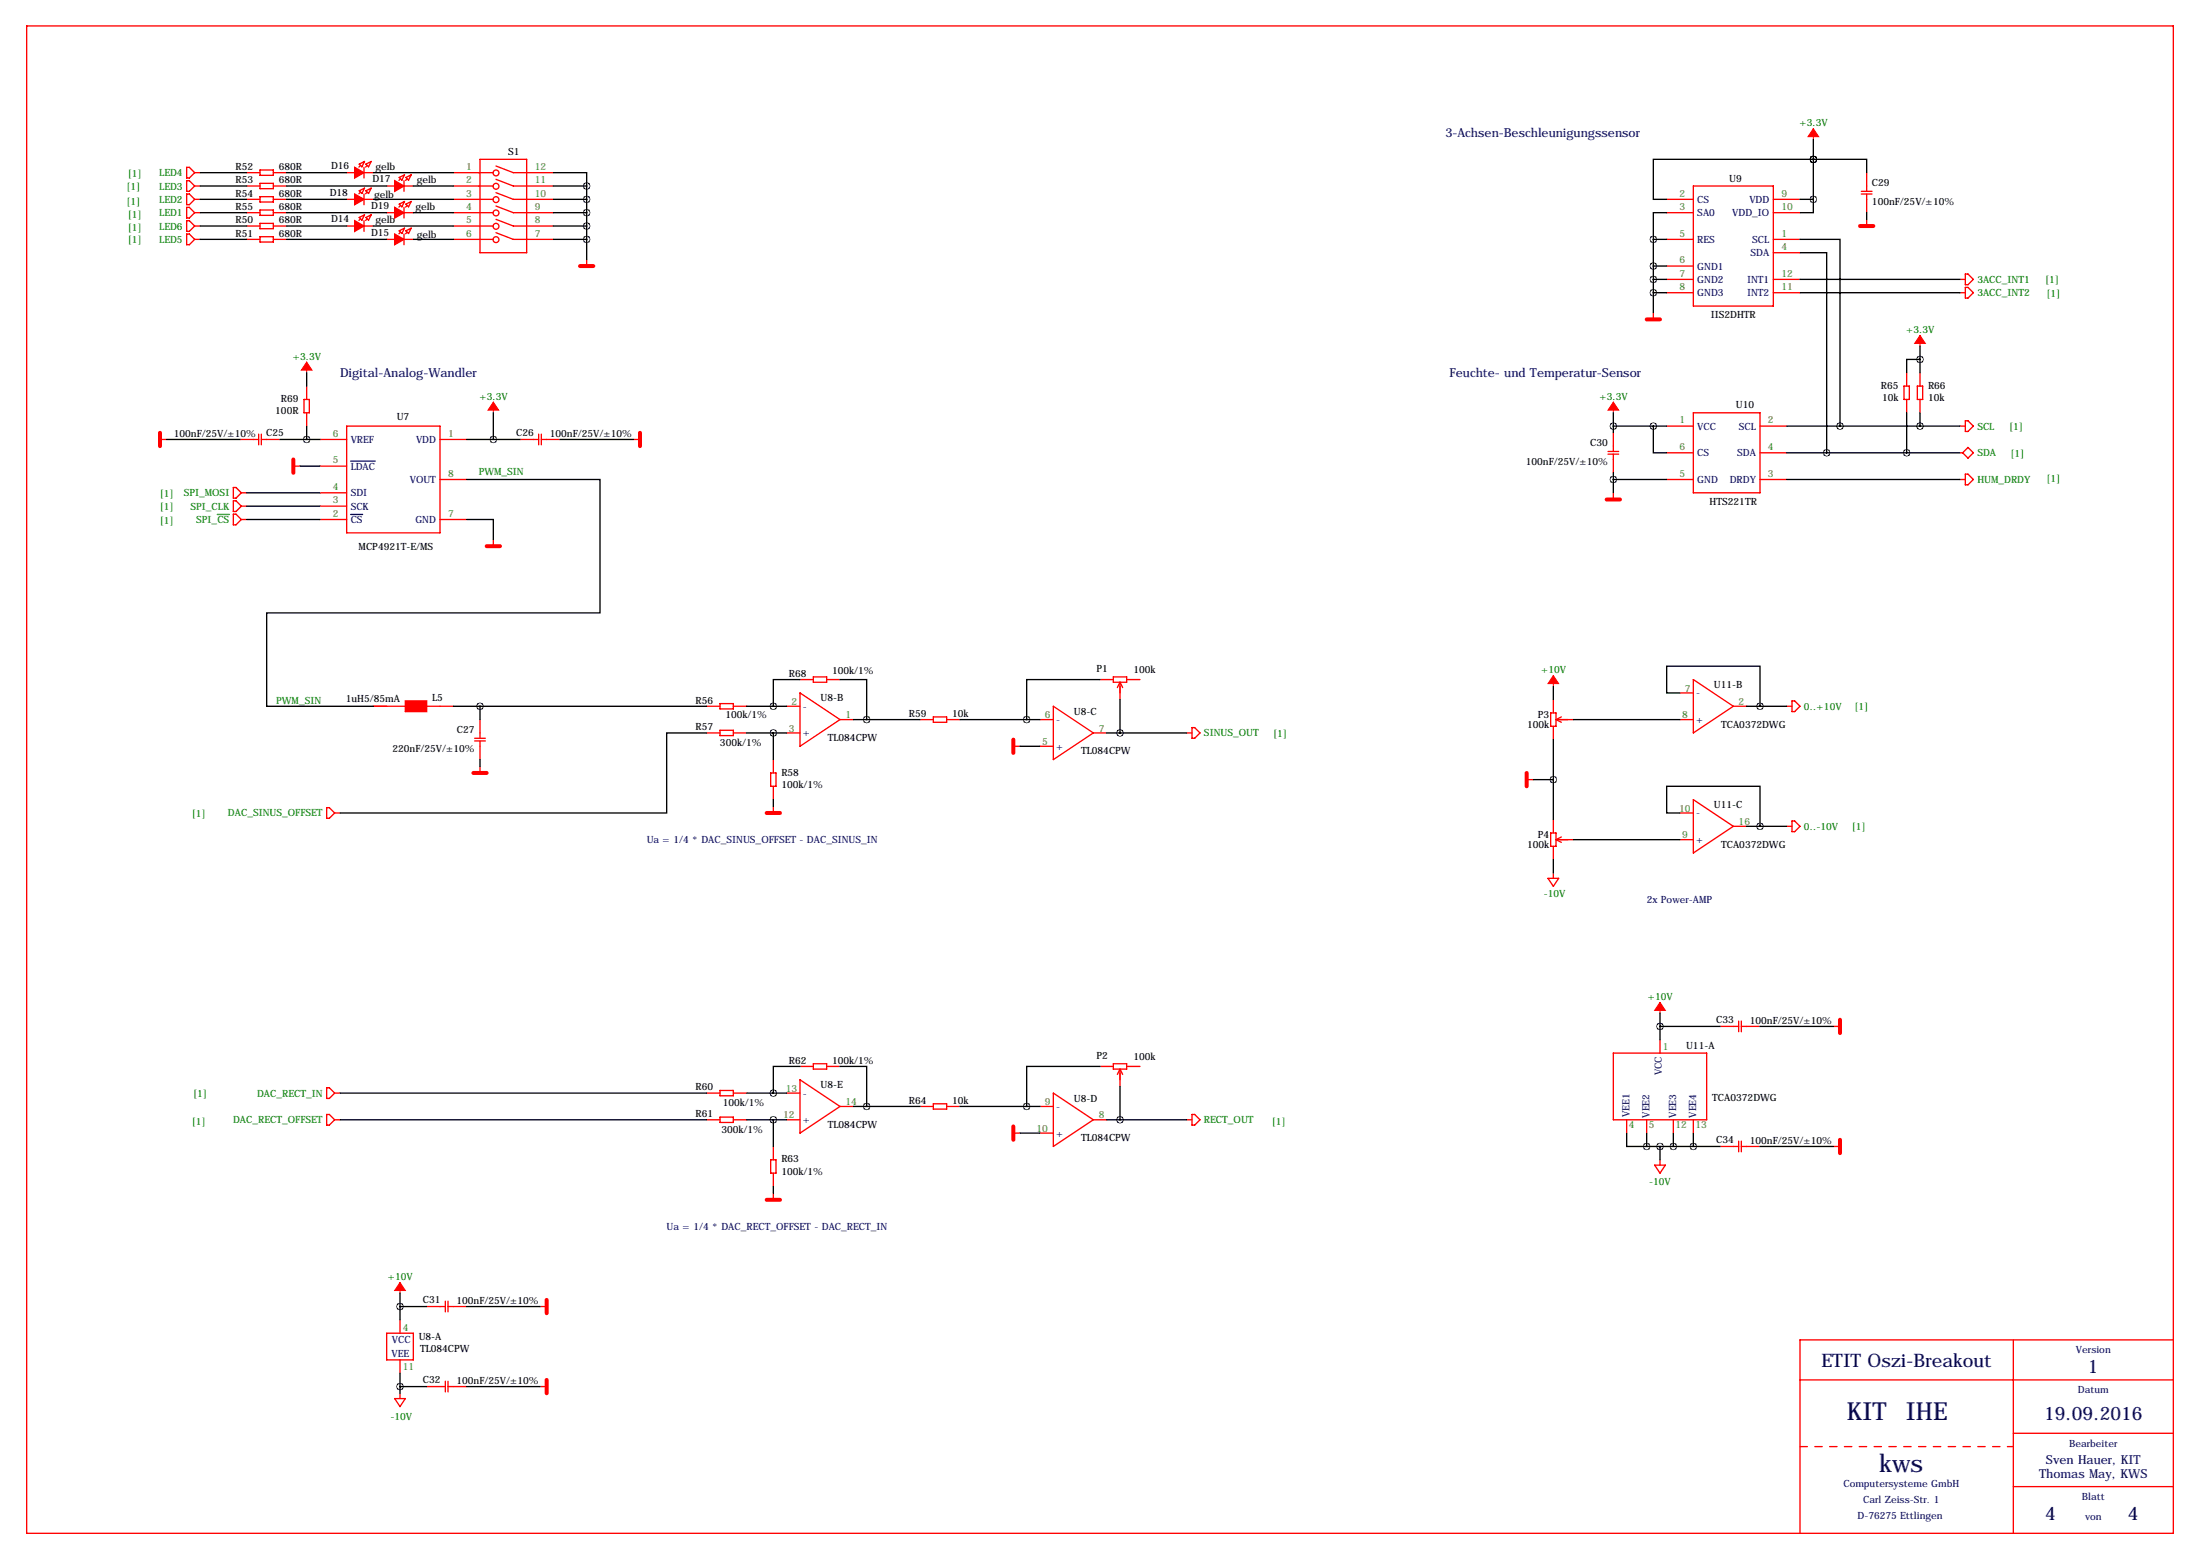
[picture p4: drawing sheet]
<svg xmlns="http://www.w3.org/2000/svg" width="419mm" height="297mm" viewBox="0 0 419 297" stroke-linecap="round" stroke-linejoin="round" font-family="sans-serif">
<g fill="none" stroke="#f00" stroke-width=".25">
<path d="M5.1 4.9h408.9v287.1h-408.9zM35.6 34.4h.5l1 1-1 1h-.5zM35.6 36.9h.5l1 1.1-1 1h-.5zM35.6 39.5h.5l1 1-1 1h-.5zM35.6 31.9h.5l1 1-1 1h-.5zM37.1 32.9h1M37.1 35.4h1M37.1 38h1M47 32.9h2.5M47 35.4h2.5M47 38h2.5M49.5 32.4h2.6v1h-2.6z"/>
<path d="M49.5 34.9h2.6v1h-2.6zM49.5 37.5h2.6v1h-2.6zM49.5 40h2.6v1h-2.6zM52.1 32.9h2.5M52.1 35.4h2.5M52.1 38h2.5M66 32.9h5.1M66 38h5.1M68.4 36.3l1-.5-.5 1zM68.4 31.3l1-.6-.5 1.1zM68.7 31.5l-.3 .3M68.7 36.6l-.3 .3"/>
<path d="M69.3 31.9v2M69.3 36.9v2.1M69.7 36.3l1-.5-.5 1zM69.7 31.3l1-.6-.5 1.1zM70 31.5l-.4 .3M70 36.6l-.4 .3M73.7 35.4h5M76 38.9l1.1-.5-.5 1zM76 33.8l1.1-.5-.5 1zM76.3 34l-.3 .4M76.3 39.1l-.3 .3M77 34.4v2"/>
<path d="M77 39.5v2M77.3 33.8l1-.5-.5 1zM77.3 38.9l1-.5-.5 1zM77.6 34l-.3 .4M77.6 39.1l-.3 .3M86.4 32.9h7.6M86.4 35.4h7.6M86.4 38h7.6M91.4 30.3h8.9v17.8h-8.9zM94.5 31.6l3.3 1.3h7.6M94.5 34.1l3.3 1.3h7.6M94.5 36.7l3.3 1.3h7.6"/>
<path d="M94.5 39.2l3.3 1.3h7.6M317.5 38h5.1M322.6 35.4h15.2v22.9h-15.2zM337.8 38h5.1M354.6 36.4h2M354.6 36.9h2M355.6 32.9v3.5M355.6 36.9v3.6M35.6 42h.5l1 1-1 1.1h-.5zM35.6 44.6h.5l1 1-1 1h-.5zM37.1 43h1M37.1 40.5h1"/>
<path d="M37.1 45.6h1M47 43h2.5M47 40.5h2.5M47 45.6h2.5M49.5 42.5h2.6v1h-2.6zM49.5 45.1h2.6v1h-2.6zM52.1 43h2.5M52.1 40.5h2.5M52.1 45.6h2.5M66 43h5.1M68.4 41.4l1-.5-.5 1zM68.7 41.7l-.3 .3"/>
<path d="M69.3 42v2.1M69.7 41.4l1-.5-.5 1zM70 41.7l-.4 .3M73.7 40.5h5M73.7 45.6h5M76 44l1.1-.6-.5 1.1zM76.3 44.2l-.3 .3M77 44.6v2M77.3 44l1-.6-.5 1.1zM77.6 44.2l-.3 .3M86.4 43h7.6M86.4 40.5h7.6"/>
<path d="M86.4 45.6h7.6M94.5 41.8l3.3 1.2h7.6M94.5 44.3l3.3 1.3h7.6M111.8 49.4v1.3M315 59.5v1.3M317.5 40.5h5.1M317.5 45.6h5.1M317.5 50.7h5.1M317.5 53.2h5.1M317.5 55.7h5.1M337.8 48.1h5.1M337.8 40.5h5.1"/>
<path d="M337.8 45.6h5.1M337.8 53.2h5.1M337.8 55.7h5.1M355.6 41.8v1.2M373.4 53.2h1M373.4 55.7h1M374.4 52.2h.5l1 1-1 1h-.5zM374.4 54.7h.5l1 1-1 1.1h-.5zM57.9 76.1h1v2.5h-1zM58.4 73.5v2.6M58.4 78.6v2.5M322.6 78.6h12.7v15.2h-12.7z"/>
<path d="M362.7 73.5h1v2.6h-1zM363.2 71v2.5M363.2 76.1v2.5M365.3 73.5h1v2.6h-1zM365.8 71v2.5M365.8 76.1v2.5M30.5 83.7h1.2M44.4 92.8h.6l1 1-1 1.1h-.6zM44.4 95.4h.6l1 1-1 1h-.6zM44.4 97.9h.6l1 1-1 1h-.6zM45.7 83.7h3.6M46 93.8h1"/>
<path d="M46 96.4h1M46 98.9h1M49.3 82.7v2M49.8 83.7h3.5M49.8 82.7v2M55.9 88.8h1.2M61 83.7h5M61 88.8h5M61 93.8h5M61 96.4h5M61 98.9h5M66 81.1h17.8v20.4h-17.8z"/>
<path d="M83.8 83.7h5.1M83.8 98.9h5.1M83.8 91.3h5.1M99.1 83.7h3.5M102.6 82.7v2M103.1 83.7h3.6M103.1 82.7v2M120.6 83.7h1.3M306.3 86h2.1M306.3 86.5h2.1M307.3 82.4v3.6M307.3 86.5v3.5"/>
<path d="M307.3 93.8v1.3M317.5 81.1h5.1M317.5 91.3h5.1M317.5 86.2h5.1M335.3 81.1h5.1M335.3 91.3h5.1M335.3 86.2h5.1M373.4 81.1h1M373.4 91.3h1M373.4 86.2h.5M374.4 80.1h.5l1 1-1 1.1h-.5zM374.4 90.3h.5l1 1-1 1h-.5z"/>
<path d="M374.9 85.2l1 1-1 1-1-1zM94 102.7v1.3M71.1 134.5h6.1M81.3 134.5h5.1M91.4 137v3.6M134.6 134.5h2.6M134.6 139.6h2.6M137.2 134h2.5v1h-2.5zM137.2 139.1h2.5v1h-2.5zM139.7 134.5h2.5M139.7 139.6h2.5M149.9 134.5h2.5"/>
<path d="M149.9 139.6h2.5M152.4 131.9l7.6 5.1-7.6 5.1zM152.4 129.4h2.5M154.9 128.9h2.6v1h-2.6zM157.5 129.4h2.5M160 137h2.6M175.3 137h2.5M177.8 136.5h2.5v1h-2.5zM180.3 137h2.6M198.1 137h2.6M200.7 134.5l7.6 5.1-7.6 5zM208.3 139.6h2.5"/>
<path d="M209.5 129.4h2.6M212.1 128.9h2.5v1h-2.5zM213.4 129.9l-.5 1M213.4 129.9l.5 1M213.4 129.9v3.3M214.6 129.4h2.6M226.1 139.6h1M227.1 138.5h.5l1 1.1-1 1h-.5zM295.4 135.7h1v2.6h-1zM295.9 133.2v2.5M295.9 138.3v2.5M296.4 137h3.3"/>
<path d="M296.4 137l1 .5M297.4 136.5l-1 .5M320 137h2.6M320 131.9h2.6M322.6 129.4l7.6 5.1-7.6 5.1zM330.2 134.5h2.5M340.4 134.5h1M341.4 133.5h.5l1 1-1 1h-.5zM62.2 153.8h.5l1.1 1-1.1 1h-.5zM63.8 154.8h1M90.4 140.6h2.1M90.4 141.1h2.1"/>
<path d="M91.4 141.1v3.5M91.4 145.9v1.3M146.8 147.2h1v2.5h-1zM147.3 144.6v2.6M147.3 149.7v2.6M147.3 153.5v1.3M193 142.1h1.3M198.1 142.1h2.6M290.8 148.4h1.3M295.4 158.6h1v2.5h-1zM295.9 156.1v2.5M296.4 159.9l1 .5"/>
<path d="M296.4 159.9h3.3M297.4 159.4l-1 .5M320 159.9h2.6M320 154.8h2.6M322.6 152.3l7.6 5-7.6 5.1zM330.2 157.3h2.5M340.4 157.3h1M341.4 156.3h.5l1 1-1 1.1h-.5zM294.9 167.2h2l-1 1.6zM295.9 161.1v2.6M295.9 166.2v1M316.2 198v2.5"/>
<path d="M327.7 195.4h3.5M331.2 194.4v2.1M331.7 194.4v2.1M331.7 195.4h3.6M349.2 195.4h1.3M62.2 207.1h.5l1.1 1-1.1 1.1h-.5zM62.2 212.2h.5l1.1 1-1.1 1h-.5zM63.8 208.1h1M63.8 213.2h1M134.6 208.1h2.6M134.6 213.2h2.6M137.2 207.6h2.5v1h-2.5z"/>
<path d="M137.2 212.7h2.5v1h-2.5zM139.7 208.1h2.5M139.7 213.2h2.5M147.3 218.3v2.5M149.9 208.1h2.5M149.9 213.2h2.5M152.4 205.6l7.6 5.1-7.6 5.1zM152.4 203.1h2.5M154.9 202.6h2.6v1h-2.6zM157.5 203.1h2.5M160 210.7h2.6M175.3 210.7h2.5"/>
<path d="M177.8 210.2h2.5v1h-2.5zM180.3 210.7h2.6M193 215.8h1.3M198.1 210.7h2.6M198.1 215.8h2.6M200.7 208.1l7.6 5.1-7.6 5.1zM208.3 213.2h2.5M209.5 203.1h2.6M212.1 202.6h2.5v1h-2.5zM213.4 203.6v3.3M213.4 203.6l-.5 1M213.4 203.6l.5 1"/>
<path d="M214.6 203.1h2.6M226.1 213.2h1M227.1 212.2h.5l1 1-1 1h-.5zM307.3 200.5h17.8v12.7h-17.8zM309.9 213.2v2.6M313.7 213.2v2.6M318.8 213.2v2.6M322.6 213.2v2.6M327.7 218.3h3.5M331.2 217.3v2M331.7 217.3v2M331.7 218.3h3.6"/>
<path d="M349.2 218.3h1.3M146.8 220.8h1v2.6h-1zM147.3 223.4v2.5M147.3 227.2v1.3M315.2 221.9h2l-1 1.5zM316.2 220.8v1.1M73.7 253.9h5v5h-5zM76.2 251.3v2.6M76.2 258.9v2.6M81.3 248.8h3.5M84.8 247.8v2M85.3 247.8v2"/>
<path d="M85.3 248.8h3.6M102.9 248.8h1.2M383.5 255.1v36.9M414 255.1h-71.1v36.9M75.2 266.3h2l-1 1.5zM76.2 265.3v1M81.3 264h3.5M84.8 263v2M85.3 263v2M85.3 264h3.6M102.9 264h1.2M342.9 262.7h71.1"/>
<path d="M383.5 272.9h30.5M383.5 283.1h30.5"/>
<circle cx="94.5" cy="38" r=".56"/>
<circle cx="94.5" cy="35.5" r=".56"/>
<circle cx="94.5" cy="32.9" r=".56"/>
<circle cx="94.5" cy="40.5" r=".56"/>
<circle cx="94.5" cy="43.1" r=".56"/>
<circle cx="94.5" cy="45.6" r=".56"/>
</g>
<path d="M342.9 275.4h40.6" fill="none" stroke="#f00" stroke-width=".25" stroke-dasharray="1.4 1.4"/>
<g fill="#f00" stroke="#f00" stroke-width=".25">
<path d="M77.2 133.5h4.1v2h-4.1z"/>
<path d="M67.6 42l1.7 1-1.7 1.1z"/>
<path d="M75.2 44.6l1.8 1-1.8 1z"/>
<path d="M67.6 31.9l1.7 1-1.7 1z"/>
<path d="M75.2 34.4l1.8 1-1.8 1z"/>
<path d="M67.6 36.9l1.7 1.1-1.7 1z"/>
<path d="M75.2 39.5l1.8 1-1.8 1z"/>
</g>
<path d="M66.8 87.8h4.7M66.8 98h2.3" fill="none" stroke="#000080" stroke-width=".25"/>
<path d="M345.4 24.5v2M58.4 68.9v2.1M94 76.6v2M307.3 76.6v2M365.8 63.9v2M295.9 128.6v2.1M316.2 190.9v2M76.2 244.2v2" fill="none" stroke="#f00" stroke-width=".19"/>
<g fill="#f00" stroke="#f00" stroke-width=".19">
<path d="M76.2 244.2l1 1.5h-2z"/>
<path d="M295.9 128.6l1 1.6h-2z"/>
<path d="M316.2 190.9l1 1.5h-2z"/>
<path d="M94 76.6l1 1.5h-2z"/>
<path d="M58.4 68.9l1 1.6h-2z"/>
<path d="M345.4 24.5l1.1 1.5h-2.1z"/>
<path d="M307.3 76.6l1.1 1.5h-2.1z"/>
<path d="M365.8 63.9l1 1.5h-2.1z"/>
</g>
<g fill="none" stroke="#f00" stroke-width=".76">
<path d="M110.5 50.7h2.5M354.3 43h2.6M313.7 60.8h2.5M30.5 82.4v2.5M55.9 87.5v2.5M121.9 82.4v2.5M306.1 95.1h2.5M92.7 104h2.5M90.2 147.2h2.5M146 154.8h2.6M193 140.8v2.6M290.8 147.2v2.5"/>
<path d="M350.5 194.2v2.5M193 214.5v2.5M350.5 217v2.6M146 228.5h2.6M104.1 247.5v2.5M104.1 262.7v2.6"/>
</g>
<path d="M41.4 98h2.3" fill="none" stroke="#008000" stroke-width=".25"/>
<g fill="none" stroke="#000" stroke-width=".25">
<path d="M38.1 32.9h8.9M38.1 35.4h8.9M38.1 38h8.9M54.6 32.9h11.4M54.6 35.4h19.1M54.6 38h11.4M71.1 32.9h15.3M71.1 38h15.3M78.7 35.4h7.7M105.4 32.9h6.4v2.5M105.4 35.4h6.4M105.4 38h6.4"/>
<path d="M111.8 35.4v14M342.9 38h2.5M345.4 38v2.5h-2.5M345.4 30.3h10.2v2.6M345.4 30.3h.1M345.4 30.3h-30.4v7.7h2.5M345.4 26.5v11.5M38.1 43h8.9M38.1 45.6h8.9M38.1 40.5h8.9M54.6 43h11.4M54.6 45.6h19.1"/>
<path d="M54.6 40.5h19.1M71.1 43h15.3M78.7 45.6h7.7M78.7 40.5h7.7M105.4 43h6.4M105.4 45.6h6.4M105.4 40.5h6.4M315 45.6h2.5M315 45.6v13.9M315 50.7h2.5M315 53.2h2.5M315 55.7h2.5"/>
<path d="M317.5 40.5h-2.5v5.1M342.9 48.1h5.1v38.1M342.9 45.6h7.6v35.5M342.9 53.2h30.5M342.9 55.7h30.5M355.6 40.5v1.3M58.4 71v2.5M94 78.6v5.1M307.3 78.6v3.8M363.2 78.6v7.6M365.8 68.4h-2.6v2.6M365.8 65.9v5.1"/>
<path d="M365.8 78.6v2.5M31.7 83.7h14M47 93.8h14M47 96.4h14M47 98.9h14M53.3 83.7h7.7M57.1 88.8h3.9M58.4 81.1v2.6M88.9 98.9h5.1v3.8M88.9 91.3h25.4v25.4h-63.5v17.8h20.3M88.9 83.7h10.2M106.7 83.7h13.9"/>
<path d="M307.3 81.1h10.2M307.3 90v3.8M307.3 91.3h10.2M315 81.1v5.1h2.5M340.4 81.1h33M340.4 91.3h33M340.4 86.2h33M86.4 134.5h48.2M91.4 134.5v2.5M134.6 139.6h-7.6v15.2h-62.2M142.2 134.5h7.7M142.2 139.6h7.7"/>
<path d="M147.3 139.6v5M152.4 129.4h-5.1v5.1M160 129.4h5.1v7.6M162.6 137h12.7M182.9 137h15.2M209.5 129.4h-13.9v7.6M210.8 139.6h15.3M213.4 133.2v6.4M295.9 130.7v2.5M299.7 137h20.3M320 131.9h-2.5v-5h17.8v7.6M332.7 134.5h7.7"/>
<path d="M91.4 144.6v1.3M147.3 152.3v1.2M194.3 142.1h3.8M292.1 148.4h3.8M295.9 140.8v15.3M299.7 159.9h20.3M320 154.8h-2.5v-5.1h17.8v7.6M332.7 157.3h7.7M295.9 163.7v2.5M316.2 192.9v5.1M316.2 195.4h11.5M335.3 195.4h13.9"/>
<path d="M64.8 208.1h69.8M64.8 213.2h69.8M142.2 208.1h7.7M142.2 213.2h7.7M147.3 213.2v5.1M152.4 203.1h-5.1v5M160 203.1h5.1v7.6M162.6 210.7h12.7M182.9 210.7h15.2M194.3 215.8h3.8M209.5 203.1h-13.9v7.6M210.8 213.2h15.3"/>
<path d="M213.4 206.9v6.3M309.9 215.8v2.5h3.8M313.7 215.8v2.5M313.7 218.3h14M316.2 218.3v2.5M318.8 215.8v2.5M322.6 215.8v2.5M335.3 218.3h13.9M147.3 225.9v1.3M76.2 246.2v5.1M76.2 248.8h5.1M88.9 248.8h14"/>
<path d="M76.2 261.5v3.8M76.2 264h5.1M88.9 264h14"/>
</g>
<path d="M147.3 134.5a.05 .05 0 0 0 .1 0 .05 .05 0 0 0-.1 0zM147.3 139.6a.05 .05 0 0 0 .1 0 .05 .05 0 0 0-.1 0zM91.4 134.5a.05 .05 0 0 0 .1 0 .05 .05 0 0 0-.1 0zM195.5 137a.05 .05 0 0 0 .1 0 .05 .05 0 0 0-.1 0zM213.3 139.6a.05 .05 0 0 0 .1 0 .05 .05 0 0 0-.1 0zM147.3 208.1a.05 .05 0 0 0 .1 0 .05 .05 0 0 0-.1 0zM147.3 213.2a.05 .05 0 0 0 .1 0 .05 .05 0 0 0-.1 0zM195.5 210.7a.05 .05 0 0 0 .1 0 .05 .05 0 0 0-.1 0zM213.3 213.2a.05 .05 0 0 0 .1 0 .05 .05 0 0 0-.1 0zM295.9 148.4a.05 .05 0 0 0 .1 0 .05 .05 0 0 0-.1 0zM335.2 134.5a.05 .05 0 0 0 .1 0 .05 .05 0 0 0-.1 0zM335.2 157.3a.05 .05 0 0 0 .1 0 .05 .05 0 0 0-.1 0zM313.6 218.3a.05 .05 0 0 0 .1 0 .05 .05 0 0 0-.1 0zM318.7 218.3a.05 .05 0 0 0 .1 0 .05 .05 0 0 0-.1 0zM322.5 218.3a.05 .05 0 0 0 .1 0 .05 .05 0 0 0-.1 0zM316.2 218.3a.05 .05 0 0 0 .1 0 .05 .05 0 0 0-.1 0zM316.2 195.4a.05 .05 0 0 0 .1 0 .05 .05 0 0 0-.1 0zM93.9 83.7a.05 .05 0 0 0 .1 0 .05 .05 0 0 0-.1 0zM345.4 38a.05 .05 0 0 0 .1 0 .05 .05 0 0 0-.1 0zM345.4 30.3a.05 .05 0 0 0 .1 0 .05 .05 0 0 0-.1 0zM345.4 30.3a.05 .05 0 0 0 .1 0 .05 .05 0 0 0-.1 0zM314.9 45.6a.05 .05 0 0 0 .1 0 .05 .05 0 0 0-.1 0zM314.9 50.7a.05 .05 0 0 0 .1 0 .05 .05 0 0 0-.1 0zM314.9 53.2a.05 .05 0 0 0 .1 0 .05 .05 0 0 0-.1 0zM314.9 55.7a.05 .05 0 0 0 .1 0 .05 .05 0 0 0-.1 0zM314.9 81.1a.05 .05 0 0 0 .1 0 .05 .05 0 0 0-.1 0zM307.3 81.1a.05 .05 0 0 0 .1 0 .05 .05 0 0 0-.1 0zM307.3 91.3a.05 .05 0 0 0 .1 0 .05 .05 0 0 0-.1 0zM350.5 81.1a.05 .05 0 0 0 .1 0 .05 .05 0 0 0-.1 0zM347.9 86.2a.05 .05 0 0 0 .1 0 .05 .05 0 0 0-.1 0zM363.2 86.2a.05 .05 0 0 0 .1 0 .05 .05 0 0 0-.1 0zM365.7 81.1a.05 .05 0 0 0 .1 0 .05 .05 0 0 0-.1 0zM365.7 68.4a.05 .05 0 0 0 .1 0 .05 .05 0 0 0-.1 0zM58.4 83.7a.05 .05 0 0 0 .1 0 .05 .05 0 0 0-.1 0zM111.7 45.6a.05 .05 0 0 0 .1 0 .05 .05 0 0 0-.1 0zM111.7 35.4a.05 .05 0 0 0 .1 0 .05 .05 0 0 0-.1 0zM111.7 38a.05 .05 0 0 0 .1 0 .05 .05 0 0 0-.1 0zM111.7 40.5a.05 .05 0 0 0 .1 0 .05 .05 0 0 0-.1 0zM111.7 43a.05 .05 0 0 0 .1 0 .05 .05 0 0 0-.1 0z" fill="#000" stroke="#000" stroke-width="1.3"/>
<g font-size="4.7" fill="#000080">
<text x="351.8" y="270.4">KIT</text>
<text x="363.1" y="270.4">IHE</text>
<text x="358" y="280.3">kws</text>
</g>
<g font-size="3.6" fill="#000080">
<text x="347" y="260.2">ETIT Oszi-Breakout</text>
<text x="397.8" y="261.5">1</text>
<text x="389.4" y="270.4">19.09.2016</text>
<text x="389.6" y="289.4">4</text>
<text x="405.4" y="289.4">4</text>
</g>
<g font-size="2.4" fill="#000080">
<text x="275.3" y="26.1">3-Achsen-Beschleunigungssensor</text>
<text x="64.8" y="71.8">Digital-Analog-Wandler</text>
<text x="276.1" y="71.8">Feuchte- und Temperatur-Sensor</text>
<text x="388.5" y="281.4">Thomas May, KWS</text>
<text x="389.7" y="278.8">Sven Hauer, KIT</text>
</g>
<g font-size="1.9">
<text x="96.8" y="29.4">S1</text>
<text x="44.9" y="32.4">R52</text>
<text x="44.9" y="34.9">R53</text>
<text x="53.1" y="32.4">680R</text>
<text x="53.1" y="34.9">680R</text>
<text x="63.1" y="32.2">D16</text>
<text x="70.9" y="34.7">D17</text>
<text x="71.5" y="32.4">gelb</text>
<text x="79.4" y="34.9">gelb</text>
<text x="329.4" y="34.6">U9</text>
<text x="356.6" y="35.4">C29</text>
<text x="44.9" y="37.5">R54</text>
<text x="44.9" y="40">R55</text>
<text x="53.1" y="37.5">680R</text>
<text x="53.1" y="40">680R</text>
<text x="62.8" y="37.3">D18</text>
<text x="70.7" y="39.8">D19</text>
<text x="71.3" y="37.7">gelb</text>
<text x="79.1" y="40">gelb</text>
<text x="356.6" y="39">100nF/25V/±10%</text>
<text x="44.9" y="42.5">R50</text>
<text x="44.9" y="45.1">R51</text>
<text x="53.1" y="42.5">680R</text>
<text x="53.1" y="45.1">680R</text>
<text x="63.1" y="42.3">D14</text>
<text x="70.7" y="44.9">D15</text>
<text x="71.5" y="42.5">gelb</text>
<text x="79.4" y="45.3">gelb</text>
<text x="325.9" y="60.6">IIS2DHTR</text>
<text x="53.5" y="76.6">R69</text>
<text x="330.7" y="77.7">U10</text>
<text x="358.3" y="74">R65</text>
<text x="358.5" y="76.4">10k</text>
<text x="367.3" y="74">R66</text>
<text x="367.3" y="76.4">10k</text>
<text x="33.1" y="83.2">100nF/25V/±10%</text>
<text x="50.7" y="83.1">C25</text>
<text x="52.4" y="78.9">100R</text>
<text x="75.6" y="79.9">U7</text>
<text x="98.3" y="83.1">C26</text>
<text x="104.7" y="83.2">100nF/25V/±10%</text>
<text x="290.7" y="88.6">100nF/25V/±10%</text>
<text x="303" y="84.9">C30</text>
<text x="325.7" y="96.2">HTS221TR</text>
<text x="68.3" y="104.8">MCP4921T-E/MS</text>
<text x="150.3" y="128.9">R68</text>
<text x="158.5" y="128.4">100k/1%</text>
<text x="208.9" y="127.9">P1</text>
<text x="215.9" y="128.2">100k</text>
<text x="326.5" y="131">U11-B</text>
<text x="65.9" y="133.7">1uH5/85mA</text>
<text x="82.3" y="133.5">L5</text>
<text x="132.5" y="134">R56</text>
<text x="138.2" y="136.8">100k/1%</text>
<text x="156.3" y="133.6">U8-B</text>
<text x="173.2" y="136.5">R59</text>
<text x="181.4" y="136.5">10k</text>
<text x="204.6" y="136.1">U8-C</text>
<text x="293" y="136.8">P3</text>
<text x="74.8" y="143.2">220nF/25V/±10%</text>
<text x="87.1" y="139.6">C27</text>
<text x="132.5" y="139.1">R57</text>
<text x="137.2" y="142.1">300k/1%</text>
<text x="157.7" y="141.1">TL084CPW</text>
<text x="205.9" y="143.6">TL084CPW</text>
<text x="290.9" y="138.6">100k</text>
<text x="327.9" y="138.6">TCA0372DWG</text>
<text x="148.8" y="147.7">R58</text>
<text x="148.8" y="150">100k/1%</text>
<text x="326.5" y="153.9">U11-C</text>
<text x="290.9" y="161.5">100k</text>
<text x="293" y="159.6">P4</text>
<text x="327.9" y="161.4">TCA0372DWG</text>
<text x="326.9" y="194.8">C33</text>
<text x="333.3" y="194.9">100nF/25V/±10%</text>
<text x="150.3" y="202.6">R62</text>
<text x="158.5" y="202.6">100k/1%</text>
<text x="208.9" y="201.6">P2</text>
<text x="215.9" y="201.8">100k</text>
<text x="321.2" y="199.8">U11-A</text>
<text x="132.5" y="207.6">R60</text>
<text x="156.3" y="207.2">U8-E</text>
<text x="204.6" y="209.8">U8-D</text>
<text x="326.2" y="209.7">TCA0372DWG</text>
<text x="132.5" y="212.7">R61</text>
<text x="137.4" y="215.8">300k/1%</text>
<text x="137.7" y="210.7">100k/1%</text>
<text x="157.7" y="214.8">TL084CPW</text>
<text x="173.2" y="210.2">R64</text>
<text x="181.4" y="210.2">10k</text>
<text x="148.8" y="221.3">R63</text>
<text x="205.9" y="217.3">TL084CPW</text>
<text x="326.9" y="217.7">C34</text>
<text x="333.3" y="217.8">100nF/25V/±10%</text>
<text x="148.8" y="223.7">100k/1%</text>
<text x="80.6" y="248.2">C31</text>
<text x="87" y="248.3">100nF/25V/±10%</text>
<text x="79.8" y="255.1">U8-A</text>
<text x="80" y="257.5">TL084CPW</text>
<text x="80.6" y="263.4">C32</text>
<text x="87" y="263.5">100nF/25V/±10%</text>
</g>
<g font-size="1.9" fill="#008000">
<text x="342.8" y="24">+3.3V</text>
<text x="24.4" y="33.6">[1]</text>
<text x="30.3" y="33.5">LED4</text>
<text x="24.1" y="39">[1]</text>
<text x="24.1" y="36.2">[1]</text>
<text x="24.4" y="41.5">[1]</text>
<text x="30.3" y="41.2">LED1</text>
<text x="30.3" y="38.6">LED2</text>
<text x="30.3" y="36.1">LED3</text>
<text x="24.4" y="46.3">[1]</text>
<text x="24.4" y="44.1">[1]</text>
<text x="30.3" y="46.2">LED5</text>
<text x="30.3" y="43.7">LED6</text>
<text x="376.7" y="53.9">3ACC_INT1</text>
<text x="389.6" y="54">[1]</text>
<text x="376.7" y="56.4">3ACC_INT2</text>
<text x="389.9" y="56.5">[1]</text>
<text x="363.1" y="63.4">+3.3V</text>
<text x="55.8" y="68.5">+3.3V</text>
<text x="91.3" y="76.1">+3.3V</text>
<text x="304.7" y="76.1">+3.3V</text>
<text x="376.7" y="81.8">SCL</text>
<text x="382.7" y="81.9">[1]</text>
<text x="376.7" y="86.9">SDA</text>
<text x="383" y="87">[1]</text>
<text x="30.4" y="94.6">[1]</text>
<text x="35" y="94.5">SPI_MOSI</text>
<text x="91.2" y="90.5">PWM_SIN</text>
<text x="376.7" y="92">HUM_DRDY</text>
<text x="389.9" y="91.8">[1]</text>
<text x="30.4" y="97.1">[1]</text>
<text x="30.4" y="99.7">[1]</text>
<text x="36.3" y="97">SPI_CLK</text>
<text x="37.4" y="99.6">SPI_CS</text>
<text x="293.6" y="128.2">+10V</text>
<text x="52.6" y="134">PWM_SIN</text>
<text x="343.7" y="135.1">0..+10V</text>
<text x="353.3" y="135.2">[1]</text>
<text x="229.4" y="140.2">SINUS_OUT</text>
<text x="242.5" y="140.3">[1]</text>
<text x="36.5" y="155.6">[1]</text>
<text x="43.4" y="155.5">DAC_SINUS_OFFSET</text>
<text x="343.7" y="158">0..-10V</text>
<text x="352.8" y="158.1">[1]</text>
<text x="294.1" y="170.9">-10V</text>
<text x="313.9" y="190.4">+10V</text>
<text x="36.8" y="208.9">[1]</text>
<text x="49" y="208.8">DAC_RECT_IN</text>
<text x="36.5" y="214.2">[1]</text>
<text x="44.4" y="213.9">DAC_RECT_OFFSET</text>
<text x="229.4" y="213.9">RECT_OUT</text>
<text x="242.3" y="214.2">[1]</text>
<text x="314.2" y="225.7">-10V</text>
<text x="73.9" y="243.7">+10V</text>
<text x="74.4" y="270.4">-10V</text>
</g>
<g font-size="1.9" fill="#808000">
<text x="88.8" y="32.4">1</text>
<text x="88.8" y="34.9">2</text>
<text x="101.9" y="34.9">11</text>
<text x="101.9" y="32.4">12</text>
<text x="88.8" y="37.5">3</text>
<text x="88.8" y="40">4</text>
<text x="101.9" y="40">9</text>
<text x="101.9" y="37.5">10</text>
<text x="320" y="37.5">2</text>
<text x="320" y="40">3</text>
<text x="339.3" y="37.5">9</text>
<text x="339.3" y="40">10</text>
<text x="88.8" y="42.5">5</text>
<text x="88.8" y="45.1">6</text>
<text x="101.9" y="45.1">7</text>
<text x="101.9" y="42.5">8</text>
<text x="320" y="45.1">5</text>
<text x="339.3" y="45.1">1</text>
<text x="339.3" y="47.6">4</text>
<text x="320" y="50.2">6</text>
<text x="320" y="52.7">7</text>
<text x="339.3" y="52.7">12</text>
<text x="320" y="55.2">8</text>
<text x="339.3" y="55.2">11</text>
<text x="63.4" y="83.2">6</text>
<text x="85.3" y="83.2">1</text>
<text x="320" y="80.6">1</text>
<text x="336.8" y="80.6">2</text>
<text x="63.4" y="88.3">5</text>
<text x="320" y="85.7">6</text>
<text x="336.8" y="85.7">4</text>
<text x="63.4" y="93.3">4</text>
<text x="63.4" y="95.9">3</text>
<text x="85.3" y="90.8">8</text>
<text x="320" y="90.8">5</text>
<text x="336.8" y="90.8">3</text>
<text x="63.4" y="98.4">2</text>
<text x="85.3" y="98.4">7</text>
<text x="321" y="131.7">7</text>
<text x="150.8" y="134.2">2</text>
<text x="161" y="136.8">1</text>
<text x="199.1" y="136.8">6</text>
<text x="320.5" y="136.8">8</text>
<text x="331.2" y="134.2">2</text>
<text x="150.3" y="139.3">3</text>
<text x="198.6" y="141.8">5</text>
<text x="209.3" y="139.3">7</text>
<text x="319.9" y="154.5">10</text>
<text x="320.5" y="159.6">9</text>
<text x="331.2" y="157.1">16</text>
<text x="316.7" y="200">1</text>
<text x="149.7" y="207.9">13</text>
<text x="149.2" y="213">12</text>
<text x="161" y="210.4">14</text>
<text x="197.5" y="215.5">10</text>
<text x="199.1" y="210.4">9</text>
<text x="209.3" y="213">8</text>
<text x="310.3" y="214.8">4</text>
<text x="314.1" y="214.8">5</text>
<text x="319.2" y="214.8">12</text>
<text x="323" y="214.8">13</text>
<text x="76.7" y="253.4">4</text>
<text x="76.7" y="260.8">11</text>
</g>
<g font-size="1.9" fill="#000080">
<text x="323.3" y="38.6">CS</text>
<text x="323.3" y="41.2">SA0</text>
<text x="330" y="41.2">VDD_IO</text>
<text x="333.3" y="38.6">VDD</text>
<text x="323.3" y="46.2">RES</text>
<text x="333.8" y="46.2">SCL</text>
<text x="323.3" y="51.3">GND1</text>
<text x="323.3" y="53.9">GND2</text>
<text x="332.8" y="53.9">INT1</text>
<text x="333.5" y="48.8">SDA</text>
<text x="323.3" y="56.4">GND3</text>
<text x="332.8" y="56.4">INT2</text>
<text x="323.3" y="81.8">VCC</text>
<text x="331.3" y="81.8">SCL</text>
<text x="66.8" y="84.3">VREF</text>
<text x="66.8" y="89.4">LDAC</text>
<text x="79.3" y="84.3">VDD</text>
<text x="323.3" y="86.9">CS</text>
<text x="330.9" y="86.9">SDA</text>
<text x="66.8" y="94.5">SDI</text>
<text x="78.1" y="92">VOUT</text>
<text x="323.3" y="92">GND</text>
<text x="329.5" y="92">DRDY</text>
<text x="66.8" y="97">SCK</text>
<text x="66.8" y="99.6">CS</text>
<text x="79.1" y="99.6">GND</text>
<text x="152.9" y="135.1">-</text>
<text x="201.2" y="137.7">-</text>
<text x="323.1" y="132.6">-</text>
<text x="323.1" y="137.7">+</text>
<text x="152.9" y="140.2">+</text>
<text x="201.2" y="142.8">+</text>
<text x="323.1" y="155.5">-</text>
<text x="123.2" y="160.5">Ua = 1/4 * DAC_SINUS_OFFSET - DAC_SINUS_IN</text>
<text x="323.1" y="160.5">+</text>
<text x="313.7" y="172">2x Power-AMP</text>
<text x="152.9" y="208.8">-</text>
<text x="316.6" y="204.8" transform="rotate(-90 316.6 204.8)">VCC</text>
<text x="152.9" y="213.9">+</text>
<text x="201.2" y="211.3">-</text>
<text x="310.4" y="212.7" transform="rotate(-90 310.4 212.7)">VEE1</text>
<text x="314.2" y="212.8" transform="rotate(-90 314.2 212.8)">VEE2</text>
<text x="319.3" y="212.8" transform="rotate(-90 319.3 212.8)">VEE3</text>
<text x="323.1" y="212.8" transform="rotate(-90 323.1 212.8)">VEE4</text>
<text x="201.2" y="216.4">+</text>
<text x="127" y="234.2">Ua = 1/4 * DAC_RECT_OFFSET - DAC_RECT_IN</text>
<text x="74.6" y="255.8">VCC</text>
<text x="395.5" y="257.7">Version</text>
<text x="74.6" y="258.3">VEE</text>
<text x="395.8" y="265.3">Datum</text>
<text x="394.2" y="275.4">Bearbeiter</text>
<text x="351.2" y="283.1">Computersysteme GmbH</text>
<text x="354.9" y="286.1">Carl Zeiss-Str. 1</text>
<text x="396.6" y="285.6">Blatt</text>
<text x="353.9" y="289.2">D-76275 Ettlingen</text>
<text x="397.2" y="289.4">von</text>
</g>
</svg>
